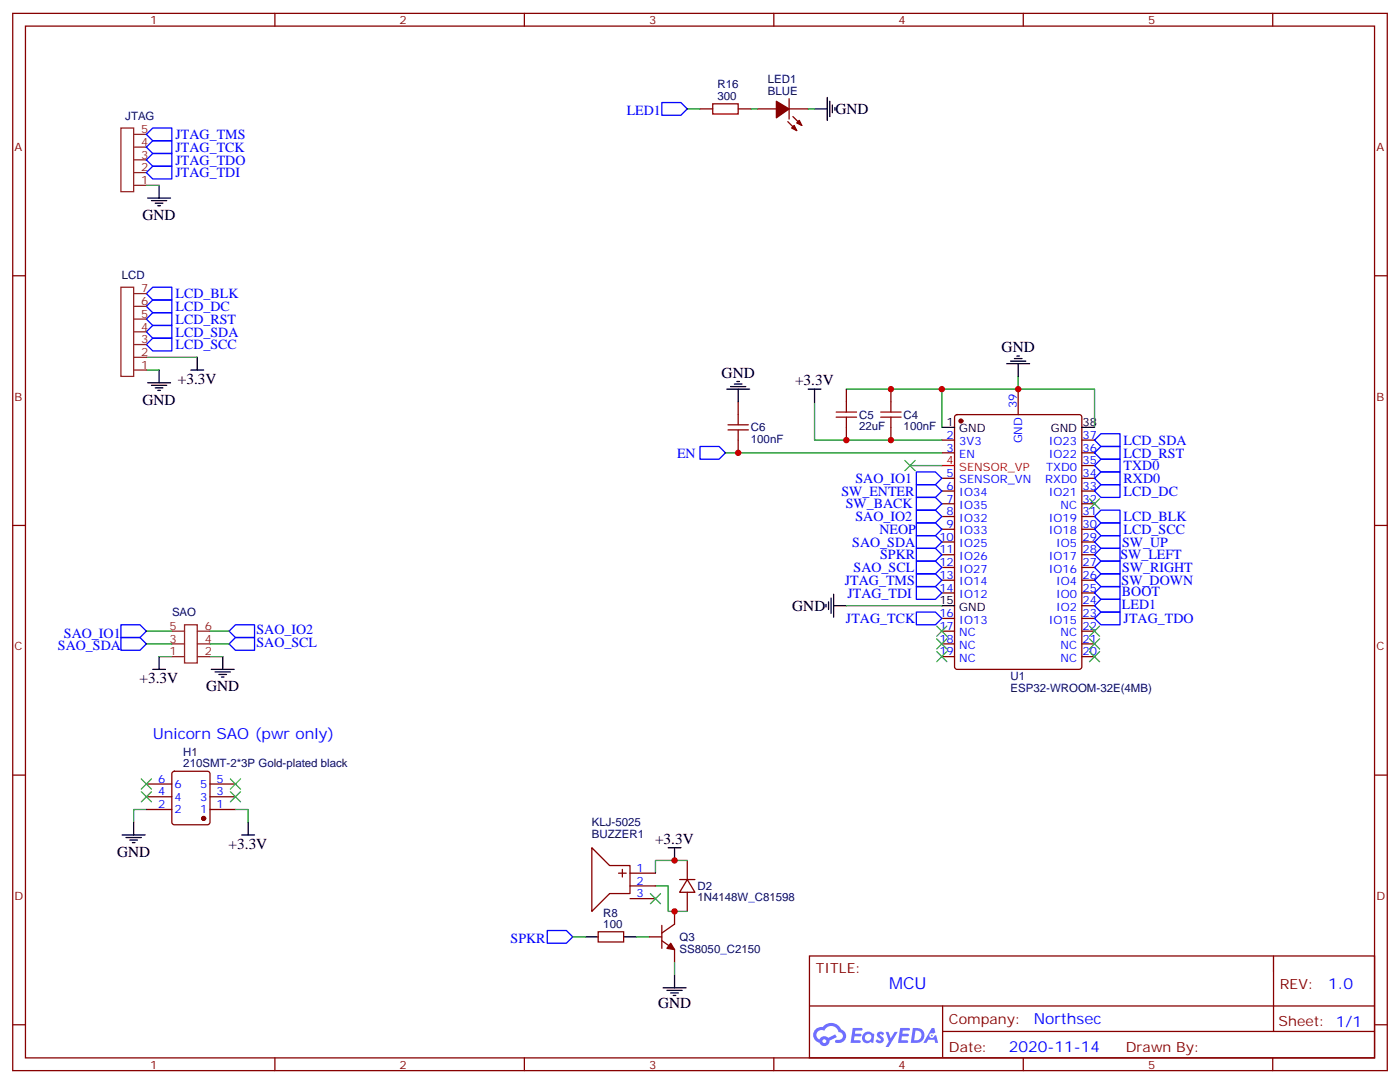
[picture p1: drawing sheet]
<svg xmlns="http://www.w3.org/2000/svg" width="388mm" height="300mm" viewBox="0 0 388 300" stroke-linecap="round" stroke-linejoin="round" font-family="sans-serif">
<g fill="none" stroke="#870000" stroke-width=".35">
<path d="M3.5 3.7h381v292.8h-381zM7.1 7.2h373.9v285.8h-373.9zM76.2 3.7v3.5M145.3 3.7v3.5M214.5 3.7v3.5M283.6 3.7v3.5M352.8 3.7v3.5M3.5 76.4h3.6M381 76.4h3.5M264.8 115l.5-.2h33.9l.6 .5 .1 69.4-.5 .6-34.1 .1-.7-.5v-69.4zM282.2 107.8v7M261.1 121.9h3.5"/>
<path d="M261.1 125.4h3.5M261.1 132.5h3.5M261.1 136h3.5M261.1 139.5h3.5M299.9 121.9h3.5M299.9 125.4h3.5M299.9 132.5h3.5M299.9 136h3.5M299.9 139.5h3.5M299.9 128.9h3.5M3.5 145.5h3.6M261.1 143.1h3.5"/>
<path d="M261.1 146.6h3.5M261.1 150.1h3.5M261.1 153.6h3.5M261.1 157.2h3.5M299.9 143.1h3.5M299.9 146.6h3.5M299.9 150.1h3.5M299.9 153.6h3.5M299.9 157.2h3.5M381 145.5h3.5M261.1 160.7h3.5M261.1 164.2h3.5"/>
<path d="M261.1 171.3h3.5M261.1 174.8h3.5M261.1 178.3h3.5M299.9 160.7h3.5M299.9 164.2h3.5M299.9 171.3h3.5M299.9 174.8h3.5M299.9 178.3h3.5M299.9 167.7h3.5M261.1 181.9h3.5M299.9 181.9h3.5M3.5 214.7h3.6"/>
<path d="M381 214.7h3.5M224.4 264.8h156.6v28.2h-156.6zM224.4 278.6h156.5M261.3 278.6v14.1M353 264.8v20.9M3.5 283.8h3.6M76.2 293v3.5M145.3 293v3.5M214.5 293v3.5M261.3 285.7h119.6M283.6 293v3.5M352.8 293v3.5"/>
<path d="M381 283.8h3.5"/>
</g>
<circle cx="266.3" cy="116.6" r=".53" fill="#870000" stroke="#870000" stroke-width=".35"/>
<path d="M281.2 99.3h2.1M281.9 98.6h.7M261.1 118.4h3.5M279 100.7h6.4M280.1 100h4.2M282.2 100.7v3.5M299.9 118.4h3.5M261.1 167.7h3.5" fill="none" stroke="#000" stroke-width=".35"/>
<path d="M261.1 128.9h3.5" fill="none" stroke="#f00" stroke-width=".35"/>
<path d="M261.1 118.4v-10.6h42.3v10.6M282.2 104.2v3.6" fill="none" stroke="#008700" stroke-width=".35"/>
<path d="M303.4 164.2l1.8-1.7h5.2v3.5h-5.2z" fill="none" stroke="#00f" stroke-width=".35"/>
<g fill="#5487ff">
<path d="M243.4 285.9a1.22 1.22 0 0 1 1.7 .3l-.4 .6a.47 .47 0 0 0-.4-.4 .47 .47 0 0 0-.5 .2l.1 .1a1.23 1.23 0 0 1 .8 1.9 1.44 1.44 0 0 1-2.1-.3l.5-.5 .8 .4a.29 .29 0 0 0 .3-.2 .29 .29 0 0 0-.3-.4 1.04 1.04 0 0 1-.5-1.7z"/>
<path d="M236.4 284.7h2.3l.3 .2-.1 .5h-1.8l-.1 .9h1.5l.3 .4-.4 .3h-1.6l-.1 1.1 1.7 .1 .2 .3-.2 .3h-2.6z"/>
<path d="M249.5 284.7h2.4l.3 .2-.1 .5h-1.9l-.1 .9h1.5l.4 .3-.4 .4h-1.6l-.2 1.1 1.8 .1 .1 .3-.1 .3h-2.7z"/>
<path d="M258.3 284.7h.7l.3 1.2-.6 .4a.69 .69 0 0 0-1 .2 .69 .69 0 0 0 .4 1 .69 .69 0 0 0 .9-.6l.5-.3 .5 2.2h-.8l-.2-.8h-1.7l-.5 .8h-.9z"/>
<path d="M245.5 285.8h.8l.6 1.8 1.1-1.8h.8l-2.5 4.2h-.8l.9-1.6z"/>
<path d="M253 284.7l-.6 4.1h1.4a2.11 2.11 0 0 0 2.4-2.1 2.11 2.11 0 0 0-2.5-2zM253.8 285.4a1.39 1.39 0 0 1 1.6 1.4 1.39 1.39 0 0 1-1.8 1.3h-.2z"/>
<path d="M239.4 286.3a1.54 1.54 0 0 0-.1 2.2 1.54 1.54 0 0 0 2.1 .1l.6 .2 .3-2.3-.1-.2h-.4a1.49 1.49 0 0 0-2.4 0zM239.6 287.3a.95 .95 0 0 1 1.9 0 .95 .95 0 0 1-1.9 0z"/>
<path d="M226.1 285.1a2.18 2.18 0 0 0 1 3.7 1.44 1.44 0 0 0 1.7 .9 1.44 1.44 0 0 0 1.1-1.5l2-1-.4-.7-1.9 .9a1.47 1.47 0 0 0-2.5 .5 1.39 1.39 0 0 1-.6-2 1.39 1.39 0 0 1 2-.4 2.12 2.12 0 0 1 2.1-1.3 2.12 2.12 0 0 1 1.9 1.7 1.14 1.14 0 0 1 1.1 1.4 1.14 1.14 0 0 1-1.6 .7 .43 .43 0 0 0-.6 .4 .43 .43 0 0 0 .5 .4 1.98 1.98 0 0 0 2.5-1.2 1.98 1.98 0 0 0-1.3-2.5 3.1 3.1 0 0 0-5.2-.7l-.9 .1zM228 288.4a.54 .54 0 0 1 1 0 .54 .54 0 0 1-1 0z"/>
<circle cx="258.3" cy="286.8" r=".26"/>
</g>
<g fill="none" stroke="#00f" stroke-width=".35">
<path d="M40.6 37.2l1.7-1.7h5.3v3.5h-5.3zM42.3 39h5.3v3.5h-5.3l-1.7-1.8zM183.4 28.4h5.3l1.8 1.8-1.8 1.7h-5.3zM40.6 47.8l1.7-1.8h5.3v3.6h-5.3zM40.6 44.3l1.7-1.8h5.3v3.5h-5.3zM40.6 95.4l1.7-1.7h5.3v3.5h-5.3zM40.6 91.9l1.7-1.8h5.3v3.6h-5.3zM40.6 88.4l1.7-1.8h5.3v3.5h-5.3zM40.6 84.8l1.7-1.7h5.3v3.5h-5.3zM40.6 81.3l1.7-1.7h5.3v3.5h-5.3zM194 123.6h5.3l1.8 1.8-1.8 1.8h-5.3zM254 134.2h5.3l1.8 1.8-1.8 1.8h-5.3z"/>
<path d="M254 137.8h5.3l1.8 1.7-1.8 1.8h-5.3zM254 130.7h5.3l1.8 1.8-1.8 1.7h-5.3zM303.4 125.4l1.8-1.8h5.2v3.6h-5.2zM303.4 121.9l1.8-1.8h5.2v3.5h-5.2zM303.4 128.9l1.8-1.7h5.2v3.5h-5.2zM303.4 132.5l1.8-1.8h5.2v3.5h-5.2zM303.4 136l1.8-1.8h5.2v3.6h-5.2zM254 158.9h5.3l1.8 1.8-1.8 1.8h-5.3zM254 144.8h5.3l1.8 1.8-1.8 1.7h-5.3zM254 151.9h5.3l1.8 1.7-1.8 1.8h-5.3zM254 141.3h5.3l1.8 1.8-1.8 1.7h-5.3zM254 148.3h5.3l1.8 1.8-1.8 1.8h-5.3z"/>
<path d="M254 155.4h5.3l1.8 1.8-1.8 1.7h-5.3zM303.4 143.1l1.8-1.8h5.2v3.5h-5.2zM303.4 146.6l1.8-1.8h5.2v3.5h-5.2zM303.4 153.6l1.8-1.7h5.2v3.5h-5.2zM305.2 148.3h5.2v3.6h-5.2l-1.8-1.8zM305.2 155.4h5.2v3.5h-5.2l-1.8-1.7zM33.5 173h5.3l1.8 1.8-1.8 1.8h-5.3zM33.5 176.6h5.3l1.8 1.7-1.8 1.8h-5.3zM63.5 174.8l1.8-1.8h5.3v3.6h-5.3zM65.3 176.6h5.3v3.5h-5.3l-1.8-1.8zM254 169.5h5.3l1.8 1.8-1.8 1.7h-5.3zM254 162.5h5.3l1.8 1.7-1.8 1.8h-5.3z"/>
<path d="M303.4 167.7l1.8-1.7h5.2v3.5h-5.2zM303.4 171.3l1.8-1.8h5.2v3.5h-5.2zM303.4 160.7l1.8-1.8h5.2v3.6h-5.2zM151.7 257.7h5.3l1.7 1.8-1.7 1.7h-5.3z"/>
</g>
<g fill="none" stroke="#a10000" stroke-width=".35">
<path d="M197.6 28.8h7v2.8h-7zM201.8 119.1h5.6M201.8 117.7h5.6M204.6 114.8v2.9M204.6 119.1v2.8M231.8 115.5h5.6M231.8 114.1h5.6M234.6 111.3v2.8M234.6 115.5v2.9M244.1 115.5h5.7M244.1 114.1h5.7M246.9 111.3v2.8"/>
<path d="M246.9 115.5v2.9"/>
</g>
<g fill="none" stroke="#870000" stroke-width=".35">
<path d="M194 30.2h3.6M204.6 30.2h3.5M209.9 30.2h5.3M218.4 33.7l2.4 2.5M218.7 30.2h5.3M218.7 27.3v5.7M219.8 32.3l2.4 2.4M204.6 111.3v3.5M234.6 107.8v3.5M234.6 118.4v3.5M246.9 107.8v3.5M246.9 118.4v3.5"/>
<path d="M204.6 121.9v3.5M40.6 217.1h7M47.9 213.8l.4-.2h9.2l.5 .2 .2 .5v13.4l-.2 .5-.5 .2h-9.2l-.5-.2-.2-.5v-13.4zM58.2 217.1h7.1M40.6 224.2h7M40.6 220.7h7M58.2 224.2h7.1M58.2 220.7h7.1M164 234.8l5 4.9h5.6v7.8h-5.6l-5 4.9zM190.5 238.3v5.3M165.8 258.1h7.1v2.8h-7.1zM171.4 241.8h2.2"/>
<path d="M172.5 240.8v2.1M174.6 241.8h7.1M174.6 248.9h7.1M174.6 245.4h7.1M179.9 259.5h3.5M183.4 256.3v6.3M187 252.4v3.5l-3.6 2.5M188.4 243.6h4.2M190.5 243.6l2.1 3.5h-4.2zM190.5 247.1v5.3M183.4 260.5l3.6 2.5v3.5"/>
</g>
<g fill="none" stroke="#008700" stroke-width=".35">
<path d="M190.5 30.2h3.5M208.1 30.2h1.8M224 30.2h1.8M40.6 51.3h3.5M40.6 99h14.1M40.6 102.5h3.5M225.8 111.3v10.6h35.3M234.6 107.8h26.5M201.1 125.4h60M252.2 128.9h8.9M40.6 174.8h7M40.6 178.3h7"/>
<path d="M58.2 174.8h5.3M58.2 178.3h5.3M234.6 167.7h26.5M44.1 181.9h3.5M58.2 181.9h3.5M40.6 224.2h-3.6v3.5M65.3 224.2h3.5v3.5M190.5 238.3h-8.8v3.5M158.7 259.5h3.6M176.4 259.5h3.5M181.7 245.4h3.5v7h5.3M187 266.5v3.6"/>
</g>
<g fill="none" stroke="#000" stroke-width=".35">
<path d="M225.8 30.2h3.5M229.3 27v6.3M230 28v4.3M230.7 29.1v2.1M231.4 29.8v.7M40.9 54.9h6.4M42 55.6h4.2M43 56.3h2.2M43.7 57h.7M44.1 51.3v3.6M54.7 99v3.5M40.9 106h6.4"/>
<path d="M42 106.7h4.2M43 107.4h2.2M43.7 108.1h.7M44.1 102.5v3.5M52.9 102.5h3.5M201.4 107.8h6.4M202.5 107.1h4.2M203.6 106.4h2.1M204.3 105.7h.7M204.6 107.8v3.5M224 107.8h3.5M225.8 107.8v3.5"/>
<path d="M229 167.4v.7M229.7 166.7v2.1M230.4 165.6v4.3M231.1 167.7h3.5M231.1 164.6v6.3M42.3 185.4h3.6M44.1 181.9v3.5M58.6 185.4h6.3M59.6 186.1h4.3M60.7 186.8h2.1M61.4 187.5h.7M61.7 181.9v3.5"/>
<path d="M33.9 231.2h6.3M34.9 232h4.3M36 232.7h2.1M36.7 233.4h.7M37 227.7v3.5M67 231.2h3.6M68.8 227.7v3.5M185.2 234.8h3.5M187 234.8v3.5M162.3 259.5h3.5M172.9 259.5h3.5M183.8 273.6h6.3"/>
<path d="M184.9 274.3h4.2M185.9 275h2.1M186.6 275.7h.7M187 270.1v3.5"/>
</g>
<g fill="none" stroke="#3c3" stroke-width=".35">
<path d="M250.8 127.5l2.8 2.9M253.6 127.5l-2.8 2.9M302 138.1l2.8 2.8M304.8 138.1l-2.8 2.8M259.6 173.4l2.9 2.8M259.6 176.9l2.9 2.8M262.5 173.4l-2.9 2.8M262.5 176.9l-2.9 2.8M302 173.4l2.8 2.8M302 176.9l2.8 2.8M304.8 173.4l-2.8 2.8M304.8 176.9l-2.8 2.8"/>
<path d="M259.6 180.4l2.9 2.9M262.5 180.4l-2.9 2.9M302 180.4l2.8 2.9M304.8 180.4l-2.8 2.9M39.2 215.7l2.8 2.8M39.2 219.3l2.8 2.8M42 215.7l-2.8 2.8M42 219.3l-2.8 2.8M63.9 219.3l2.8 2.8M63.9 215.7l2.8 2.8M66.7 219.3l-2.8 2.8M66.7 215.7l-2.8 2.8"/>
<path d="M180.3 247.5l2.8 2.8M183.1 247.5l-2.8 2.8"/>
</g>
<g fill="none" stroke="#8c2424" stroke-width=".35">
<path d="M33.5 35.5h3.5v17.6h-3.5zM37 37.2h3.6M37 51.3h3.6M37 47.8h3.6M37 44.3h3.6M37 40.7h3.6M33.5 79.6h3.5v24.6h-3.5zM37 99h3.6M37 95.4h3.6M37 91.9h3.6M37 88.4h3.6M37 84.8h3.6"/>
<path d="M37 81.3h3.6M37 102.5h3.6M47.6 178.3h3.6M47.6 174.8h3.6M51.2 173h3.5v10.6h-3.5zM54.7 178.3h3.5M54.7 174.8h3.5M47.6 181.9h3.6M54.7 181.9h3.5"/>
</g>
<g fill="#870000" stroke="#870000" stroke-width=".35">
<path d="M185.9 261.2l1.1 1.8-2.1-.4z"/>
<path d="M221.5 33.3l.7 1.4-1.4-.7z"/>
<path d="M219.4 35.5l.7-.8 .7 1.5z"/>
<path d="M215.2 28l3.5 2.2-3.5 2.4z"/>
<circle cx="56.4" cy="226.7" r=".53"/>
</g>
<g fill="#c00">
<circle cx="282.2" cy="107.8" r=".88"/>
<circle cx="204.6" cy="125.4" r=".88"/>
<circle cx="246.9" cy="121.9" r=".88"/>
<circle cx="246.9" cy="107.8" r=".88"/>
<circle cx="261.1" cy="107.8" r=".88"/>
<circle cx="234.6" cy="121.9" r=".88"/>
<circle cx="187" cy="238.3" r=".88"/>
<circle cx="187" cy="252.4" r=".88"/>
</g>
<text font-size="4.6" fill="#00f" x="246.5" y="273.8">MCU</text>
<g font-size="4.2">
<text x="231.6" y="31.5">GND</text>
<text x="39.5" y="61">GND</text>
<text x="277.6" y="97.5">GND</text>
<text x="49.3" y="106.4">+3.3V</text>
<text x="200" y="104.6">GND</text>
<text x="220.4" y="106.7">+3.3V</text>
<text x="39.5" y="112.1">GND</text>
<text x="219.6" y="169.2">GND</text>
<text x="38.7" y="189.3">+3.3V</text>
<text x="57.2" y="191.4">GND</text>
<text x="181.6" y="233.7">+3.3V</text>
<text x="32.5" y="237.2">GND</text>
<text x="63.4" y="235.1">+3.3V</text>
<text x="182.4" y="279.2">GND</text>
</g>
<g font-size="4.2" fill="#00f">
<text x="42.3" y="204.8">Unicorn SAO (pwr only)</text>
<text x="368.2" y="274">1.0</text>
<text x="286.5" y="283.6">Northsec</text>
<text x="279.6" y="291.4">2020-11-14</text>
</g>
<g font-size="3.9" fill="#00f">
<text x="173.7" y="31.9">LED1</text>
<text x="48.6" y="38.5">JTAG_TMS</text>
<text x="48.6" y="45.6">JTAG_TDO</text>
<text x="48.6" y="42.1">JTAG_TCK</text>
<text x="48.6" y="49.1">JTAG_TDI</text>
<text x="48.6" y="82.6">LCD_BLK</text>
<text x="48.6" y="89.7">LCD_RST</text>
<text x="48.6" y="86.2">LCD_DC</text>
<text x="48.6" y="93.2">LCD_SDA</text>
<text x="48.6" y="96.7">LCD_SCC</text>
<text x="311.5" y="123.2">LCD_SDA</text>
<text x="187.7" y="126.7">EN</text>
<text x="311.5" y="126.7">LCD_RST</text>
<text x="311.5" y="130.2">TXD0</text>
<text x="233.2" y="137.2">SW_ENTER</text>
<text x="237.1" y="133.7">SAO_IO1</text>
<text x="311.5" y="133.8">RXD0</text>
<text x="311.5" y="137.3">LCD_DC</text>
<text x="234.4" y="140.8">SW_BACK</text>
<text x="237.1" y="144.4">SAO_IO2</text>
<text x="243.8" y="147.9">NEOP</text>
<text x="311.5" y="144.4">LCD_BLK</text>
<text x="311.5" y="147.9">LCD_SCC</text>
<text x="236.3" y="151.4">SAO_SDA</text>
<text x="243.9" y="154.9">SPKR</text>
<text x="310.6" y="154.9">SW_LEFT</text>
<text x="311" y="151.4">SW_UP</text>
<text x="234.2" y="162">JTAG_TMS</text>
<text x="236.6" y="158.5">SAO_SCL</text>
<text x="310.9" y="162">SW_DOWN</text>
<text x="311" y="158.4">SW_RIGHT</text>
<text x="234.9" y="165.5">JTAG_TDI</text>
<text x="311" y="165">BOOT</text>
<text x="234.5" y="172.6">JTAG_TCK</text>
<text x="311" y="168.6">LED1</text>
<text x="311.5" y="172.6">JTAG_TDO</text>
<text x="17.7" y="176.6">SAO_IO1</text>
<text x="71.1" y="175.6">SAO_IO2</text>
<text x="71.1" y="179.1">SAO_SCL</text>
<text x="16.1" y="180.1">SAO_SDA</text>
<text x="141.5" y="261.2">SPKR</text>
</g>
<g font-size="3.9" fill="#800">
<text x="226.1" y="269.3">TITLE:</text>
<text x="354.8" y="274">REV:</text>
<text x="263" y="283.5">Company:</text>
<text x="354.4" y="284.2">Sheet: 1/1</text>
<text x="263" y="291.2">Date:</text>
<text x="312.1" y="291.3">Drawn By:</text>
</g>
<g font-size="3.2" fill="#800">
<text x="41.6" y="6.7">1</text>
<text x="110.8" y="6.7">2</text>
<text x="179.9" y="6.7">3</text>
<text x="249.1" y="6.7">4</text>
<text x="318.2" y="6.7">5</text>
<text x="4.1" y="41.8">A</text>
<text x="381.5" y="41.8">A</text>
<text x="4.1" y="110.9">B</text>
<text x="381.5" y="110.9">B</text>
<text x="4.1" y="180.1">C</text>
<text x="381.5" y="180.1">C</text>
<text x="4.1" y="249.2">D</text>
<text x="381.5" y="249.2">D</text>
<text x="41.6" y="296">1</text>
<text x="110.8" y="296">2</text>
<text x="179.9" y="296">3</text>
<text x="249.1" y="296">4</text>
<text x="318.2" y="296">5</text>
</g>
<g font-size="3.2" fill="#000080">
<text x="212.8" y="23.1">LED1</text>
<text x="198.9" y="27.7">300</text>
<text x="198.9" y="24.5">R16</text>
<text x="212.8" y="26.3">BLUE</text>
<text x="34.7" y="33.1">JTAG</text>
<text x="33.8" y="77.2">LCD</text>
<text x="208.1" y="119.5">C6</text>
<text x="238.1" y="119.1">22uF</text>
<text x="238.1" y="116">C5</text>
<text x="250.5" y="119.2">100nF</text>
<text x="250.5" y="116">C4</text>
<text x="208.1" y="122.7">100nF</text>
<text x="47.7" y="170.7">SAO</text>
<text x="280.1" y="191.6">ESP32-WROOM-32E(4MB)</text>
<text x="280.1" y="188.4">U1</text>
<text x="50.8" y="209.4">H1</text>
<text x="50.8" y="212.5">210SMT-2*3P Gold-plated black</text>
<text x="164.1" y="228.9">KLJ-5025</text>
<text x="164.1" y="232">BUZZER1</text>
<text x="193.3" y="249.7">1N4148W_C81598</text>
<text x="193.3" y="246.5">D2</text>
<text x="167.2" y="257">100</text>
<text x="167.2" y="253.9">R8</text>
<text x="188.4" y="263.8">SS8050_C2150</text>
<text x="188.4" y="260.6">Q3</text>
</g>
<g font-size="3.2" fill="#8d2323">
<text x="39.2" y="40.4">4</text>
<text x="39.2" y="36.9">5</text>
<text x="39.2" y="47.4">2</text>
<text x="39.2" y="43.9">3</text>
<text x="39.2" y="51">1</text>
<text x="39.2" y="81">7</text>
<text x="39.2" y="88">5</text>
<text x="39.2" y="84.5">6</text>
<text x="39.2" y="95.1">3</text>
<text x="39.2" y="91.5">4</text>
<text x="39.2" y="98.6">2</text>
<text x="39.2" y="102.1">1</text>
<text x="47" y="178">3</text>
<text x="47" y="174.4">5</text>
<text x="56.8" y="178">4</text>
<text x="56.8" y="174.4">6</text>
<text x="47" y="181.5">1</text>
<text x="56.8" y="181.5">2</text>
</g>
<g font-size="3.2" fill="#00f">
<text x="281.9" y="113.1" transform="rotate(-90 281.9 113.1)">39</text>
<text x="262.4" y="121.5">2</text>
<text x="262.4" y="125.1">3</text>
<text x="265.9" y="123.3">3V3</text>
<text x="283.3" y="122.8" transform="rotate(-90 283.3 122.8)">GND</text>
<text x="290.7" y="123.3">IO23</text>
<text x="300" y="125.1">36</text>
<text x="300" y="121.5">37</text>
<text x="265.9" y="126.8">EN</text>
<text x="290" y="130.4">TXD0</text>
<text x="290.7" y="126.8">IO22</text>
<text x="300" y="128.6">35</text>
<text x="262.4" y="132.1">5</text>
<text x="262.4" y="135.6">6</text>
<text x="265.9" y="133.9">SENSOR_VN</text>
<text x="265.9" y="137.4">IO34</text>
<text x="289.7" y="133.9">RXD0</text>
<text x="290.7" y="137.4">IO21</text>
<text x="300" y="135.6">33</text>
<text x="300" y="132.1">34</text>
<text x="262.4" y="139.2">7</text>
<text x="262.4" y="142.7">8</text>
<text x="265.9" y="140.9">IO35</text>
<text x="294" y="140.9">NC</text>
<text x="300" y="142.7">31</text>
<text x="300" y="139.2">32</text>
<text x="260.4" y="149.8">10</text>
<text x="262.4" y="146.2">9</text>
<text x="265.9" y="144.5">IO32</text>
<text x="265.9" y="148">IO33</text>
<text x="290.7" y="148">IO18</text>
<text x="290.7" y="144.5">IO19</text>
<text x="300" y="149.8">29</text>
<text x="300" y="146.2">30</text>
<text x="260.4" y="153.3">11</text>
<text x="265.9" y="151.5">IO25</text>
<text x="265.9" y="155">IO26</text>
<text x="290.7" y="155">IO17</text>
<text x="292.7" y="151.5">IO5</text>
<text x="300" y="153.3">28</text>
<text x="260.4" y="156.8">12</text>
<text x="260.4" y="160.3">13</text>
<text x="265.9" y="158.6">IO27</text>
<text x="290.7" y="158.6">IO16</text>
<text x="300" y="160.3">26</text>
<text x="300" y="156.8">27</text>
<text x="260.4" y="163.9">14</text>
<text x="265.9" y="162.1">IO14</text>
<text x="265.9" y="165.6">IO12</text>
<text x="292.7" y="165.6">IO0</text>
<text x="292.7" y="162.1">IO4</text>
<text x="300" y="167.4">24</text>
<text x="300" y="163.9">25</text>
<text x="260.4" y="170.9">16</text>
<text x="265.9" y="172.7">IO13</text>
<text x="290.7" y="172.7">IO15</text>
<text x="292.7" y="169.2">IO2</text>
<text x="300" y="170.9">23</text>
<text x="260.4" y="174.4">17</text>
<text x="260.4" y="178">18</text>
<text x="265.9" y="176.2">NC</text>
<text x="265.9" y="179.7">NC</text>
<text x="294" y="179.7">NC</text>
<text x="294" y="176.2">NC</text>
<text x="300" y="178">21</text>
<text x="300" y="174.4">22</text>
<text x="260.4" y="181.5">19</text>
<text x="265.9" y="183.3">NC</text>
<text x="294" y="183.3">NC</text>
<text x="300" y="181.5">20</text>
<text x="43.8" y="220.3">4</text>
<text x="43.8" y="216.8">6</text>
<text x="48.3" y="221.7">4</text>
<text x="48.3" y="218.2">6</text>
<text x="55.5" y="221.7">3</text>
<text x="55.5" y="218.2">5</text>
<text x="60" y="220.3">3</text>
<text x="60" y="216.8">5</text>
<text x="43.8" y="223.8">2</text>
<text x="48.3" y="225.2">2</text>
<text x="55.5" y="225.2">1</text>
<text x="60" y="223.8">1</text>
<text x="176.4" y="245">2</text>
<text x="176.4" y="241.5">1</text>
<text x="176.4" y="248.5">3</text>
</g>
<g font-size="3.2">
<text x="262.4" y="118">1</text>
<text x="265.9" y="119.8">GND</text>
<text x="291.3" y="119.8">GND</text>
<text x="300" y="118">38</text>
<text x="260.4" y="167.4">15</text>
<text x="265.9" y="169.2">GND</text>
</g>
<g font-size="3.2" fill="#f00">
<text x="262.4" y="128.6">4</text>
<text x="265.9" y="130.4">SENSOR_VP</text>
</g>
</svg>
